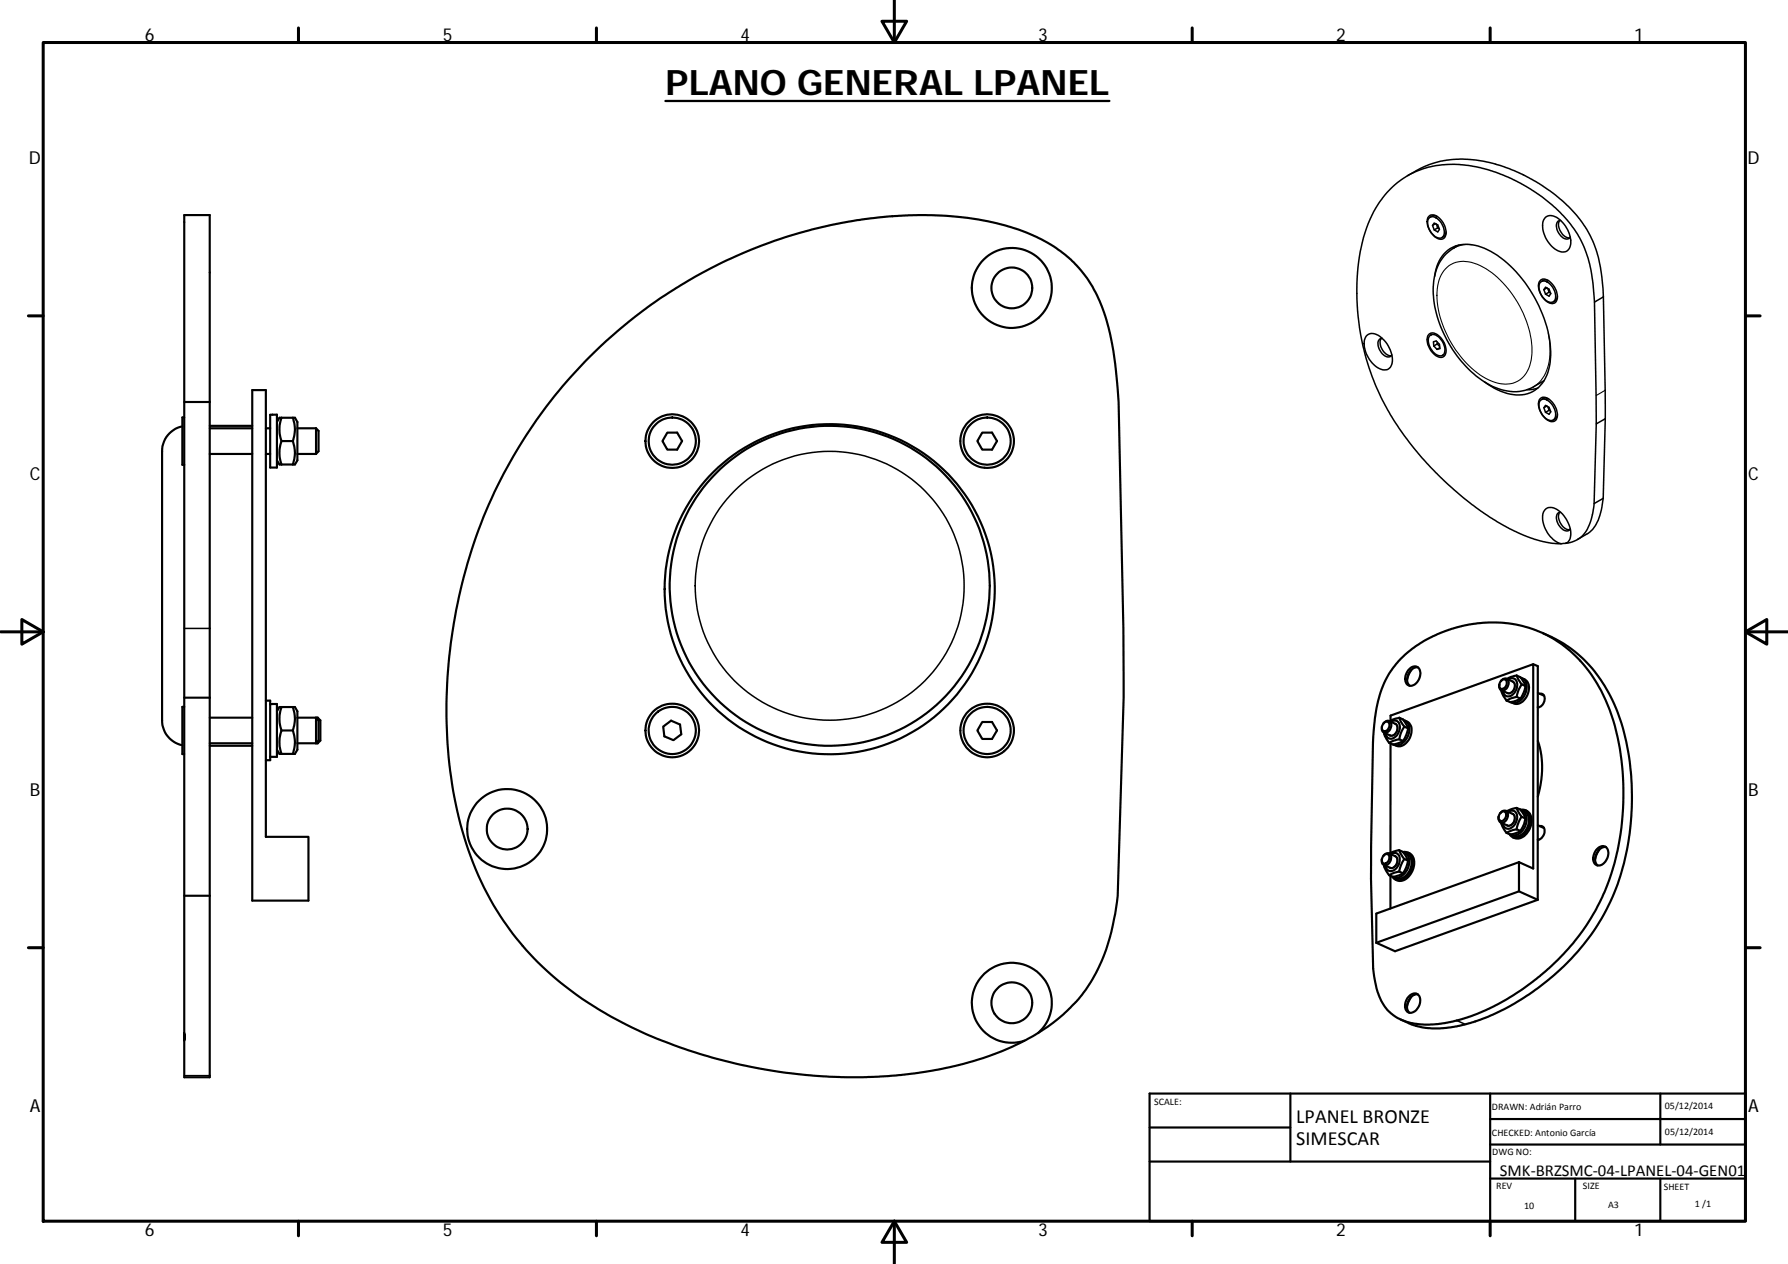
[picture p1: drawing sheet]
<svg xmlns="http://www.w3.org/2000/svg" width="420mm" height="297mm" viewBox="0 0 420 297" stroke-linecap="round" stroke-linejoin="round" font-family="sans-serif">
<g fill="none" stroke="#000" stroke-width=".51">
<path d="M43.3 98.1h-.4v11.1h.4M43.3 94.5h6M49.3 94.5v-44h-6v194.1l.1-.7-.1-1.1M49.3 94.5v69.5M59.3 91.7h3.2v105h10v14.9h-13.2zM63.5 97.5h1.6v12.4h-1.6zM66.2 98.2h-.5l-.6 1M66.2 98.2h2.6M66.2 98.2a8 8 0 0 0 0 5.5M68.8 98.2h.5l.6 1v9l-.6 1h-.5M68.8 98.2l.2 .7a7.9 7.9 0 0 1-.2 4.8M42.9 100.2a6.3 6.3 0 0 0-4.8 7.3v60.3a6.4 6.4 0 0 0 4.8 7.3"/>
<path d="M49.3 100.6h10M49.3 106.7h10M49.3 100.1h10M62.5 100.6h1M62.5 106.7h1M65.1 108.2l.6 1h.5M66.2 103.7h2.6M66.2 109.2h2.6M66.2 103.7a8 8 0 0 0 0 5.5M68.8 103.7l.2 .7a7.9 7.9 0 0 1-.2 4.8M69.9 100.6h4.4M69.9 106.7h4.4"/>
<path d="M74.3 100.6l.6 .7v4.7l-.6 .7M74.3 100.6v6.1M156.8 101.7h2.3l1.2 2-1.2 2h-2.3l-1.1-2zM230.8 101.7h2.3l1.2 2-1.2 2h-2.3l-1.1-2zM329.4 154.6a30.6 30.6 0 0 1 12.5-7l3.4-.9 3-.3a28 28 0 0 1 27.6 15.4 52.8 52.8 0 0 1 5.6 26.8 52.7 52.7 0 0 1-10.5 31.3 55.5 55.5 0 0 1-28.8 20l-3.6 .7a16.3 16.3 0 0 1-10.8-1.8 10.7 10.7 0 0 1-4.5-7.5l-.6-3.7a741.3 741.3 0 0 1 0-54.5 32.3 32.3 0 0 1 3.7-14.7l1.7-2.4zM330.9 157.5a1.51 1.51 0 0 1 2.7-.2 2.9 2.9 0 0 1-2.2 3.9 1.77 1.77 0 0 1-1-2.7zM331.7 157.4l-.7 1.3-.3 .9M333.2 156.8a2.77 2.77 0 0 0-2.4 3.7l.4 .7M352.8 159.9a.74 .74 0 0 1 1-.2 .74 .74 0 0 1 .3 1 1.08 1.08 0 0 1-1.6 1 1.46 1.46 0 0 1 .3-1.8zM354 159.5l1.5 .6a1.59 1.59 0 0 1 .3 1.8 1.59 1.59 0 0 1-1.6 1l-1.4-.7M354.4 159.7a1.32 1.32 0 0 1 1.6-.1 1.32 1.32 0 0 1 .5 1.5 2.48 2.48 0 0 1-2.4 2.5l-.6-.4-.3-.8M356.4 158.7l1.2 2.1"/>
<path d="M356.4 158.7a2.48 2.48 0 0 1 1.6 1.6l.5 .9M356.4 158.7l-1.3 .4-1 .4M357.4 159.3a2.45 2.45 0 0 1 1.1 3.5 2.8 2.8 0 0 1-3.5 2.2M357.7 159.4a2.51 2.51 0 0 1 1.3 3.8 2.85 2.85 0 0 1-3.3 2.1l-.5-.2M360.3 156.1l1.1 .4-.1 55M362.5 148.8l2 .9a31.3 31.3 0 0 1 16 18.6 61.4 61.4 0 0 1-2.2 43.9 56.8 56.8 0 0 1-23.4 24.2l-4.1 2-3 1.2-3.7 1.2-3.9 .7a17.3 17.3 0 0 1-9-1l-2-.9M43.3 166.1h-.4v11.1h.4M43.3 164h6M49.3 164v46.5M49.3 168.7h10M49.3 174.7h10M49.3 175.3h10"/>
<path d="M62.5 164.7h1v13.9h-1M63.5 165.5l1.6-.1v12.5h-1.6M65.1 176.2l.6 1h.5M66.2 166.2h-.5l-.6 1M66.2 166.2h2.6M66.2 177.2h2.6M66.2 171.7h2.6M66.2 166.2a8 8 0 0 0 0 5.5M66.2 171.7a8 8 0 0 0 0 5.5M68.8 166.2h.5l.6 1v9l-.6 1h-.5M68.8 166.2l.2 .7a7.9 7.9 0 0 1-.2 4.8M68.8 171.7l.2 .7a8 8 0 0 1-.2 4.8"/>
<path d="M69.9 168.7h4.8M69.9 174.7h4.8M74.3 168.7l.6 .6v4.7l-.6 .7zM74.7 168.7v.4M74.7 174.2v.5M74.7 168.7l.6 .6v4.7l-.6 .7M155.8 170.8l1.9-1.4 2.1 .9 .3 2.3-1.8 1.3-2.2-.9zM230.8 169.7h2.3l1.2 2-1.2 2h-2.3l-1.1-2zM325.1 170a1.01 1.01 0 0 1 1.4-.5 1.01 1.01 0 0 1 .3 1.5 1.2 1.2 0 0 1-.6 1 1.2 1.2 0 0 1-1.3-.1l-.2-.5v-.6M325.2 172.2l1.5 .6M325.2 169.9a.8 .8 0 0 1 1.1-.1 .8 .8 0 0 1 .1 1.1 .88 .88 0 0 1-.7 .9 .88 .88 0 0 1-1-.5l.1-.8zM325.3 172.2l.1 .8 1 1.6"/>
<path d="M326.4 169.4l1.5 .7a1.61 1.61 0 0 1 .3 1.8 1.61 1.61 0 0 1-1.6 .9M326.8 169.4v-1.2l33.5-12.1v48l-3.4-1.5M326.8 174.7l-.1 25.7M326.8 169.6a1.34 1.34 0 0 1 1.7 0 1.34 1.34 0 0 1 .5 1.5 2.48 2.48 0 0 1-2.5 2.5l-.6-.4-.3-.8M328.8 168.7l-2.3 .8M328.8 173.7l-1.3 .4-1.1 .5M328.8 168.7l.4 1 .8 1.1M328.8 168.7a3.2 3.2 0 0 1 1.8 1.8l.3 .7M328.8 173.7l.9 .4M329.7 174.1l-1.3 .6a1.9 1.9 0 0 1-2-.1M329.9 169.2a2.47 2.47 0 0 1 1 3.5 2.99 2.99 0 0 1-3.2 2.4l-.2-.2M330 170.8a6.5 6.5 0 0 0-1.2 2.9"/>
<path d="M330 170.8l.9 .4M330.1 169.4a2.4 2.4 0 0 1 1.4 3.3 3.1 3.1 0 0 1-3.1 2.6l-.8-.3M330.9 171.2a7.2 7.2 0 0 1-1.2 2.9M352.7 160.1a.97 .97 0 0 1 .9-.6 .97 .97 0 0 1 .9 .7 1.64 1.64 0 0 1-1.7 2l-.5-.7v-.7M352.9 162.3a3.9 3.9 0 0 0 1.1 2.3M356.4 163.8l-1.4 .3-1 .5M356.4 163.8l.9 .4M357.3 164.2l-1.3 .6a2.12 2.12 0 0 1-2-.2M357.6 160.8a6.9 6.9 0 0 0-1.2 3M357.6 160.8l.9 .4M358.5 161.2a6.9 6.9 0 0 1-1.2 3M361.4 162.8l1.4 .7"/>
<path d="M361.4 166.1l.2 .1M361.4 174.1a21.6 21.6 0 0 1 0 13.1M361.9 163a1.13 1.13 0 0 1 1 .6 1.13 1.13 0 0 1 0 1.2 1.91 1.91 0 0 1-1.5 1.4M328.8 199.8l1.2 2.1M328.8 199.8a3.4 3.4 0 0 1 1.9 2l.2 .5M328.8 199.8l-1.3 .3-1 .5M352.5 191.1a1.01 1.01 0 0 1 1.4-.5 1.01 1.01 0 0 1 .4 1.4 1.2 1.2 0 0 1-.7 1.1 1.2 1.2 0 0 1-1.3-.1l-.2-.4 .1-.7M352.6 193.3l1.6 .7M352.6 191a.78 .78 0 0 1 1.1-.1 .78 .78 0 0 1 .2 1.1 .98 .98 0 0 1-1.5 .7 1.32 1.32 0 0 1 .2-1.7zM352.9 193.4l.1 .7 1 1.6M353.9 190.5l1.6 .8M354.4 190.8a1.32 1.32 0 0 1 1.6-.1 1.32 1.32 0 0 1 .5 1.5 2.48 2.48 0 0 1-2.4 2.5l-.6-.4-.3-.8"/>
<path d="M355.4 191.3a1.59 1.59 0 0 1 .4 1.8 1.59 1.59 0 0 1-1.6 .9M356.4 194.9l-1.1 .2-1.3 .6M356.4 189.9l1.2 2M356.4 189.9a2.9 2.9 0 0 1 1.6 1.4l.4 1M356.4 194.9l.9 .4M356.4 189.9l-1 .2-1.3 .5M357.3 195.3l-1.4 .6a2.02 2.02 0 0 1-1.9-.2M357.3 190.3a2.13 2.13 0 0 1 2.3 2.7 4 4 0 0 1-3.6 3.9l-.6-.2-.6-.7M357.4 190.4a2.46 2.46 0 0 1 1.1 3.5 2.82 2.82 0 0 1-3.5 2.2M357.6 191.9l-.8 1.4-.4 1.6M357.6 191.9l.8 .4M357.7 190.5a2.53 2.53 0 0 1 1.3 3.8 2.83 2.83 0 0 1-3.3 2.1l-.5-.2"/>
<path d="M358.4 190.4a2.87 2.87 0 0 1 1.3 3.9 3.3 3.3 0 0 1-3.8 2.6l-.4-.1M358.4 192.3a6.6 6.6 0 0 1-1.1 3M361.4 197.2l.2 .1M361.4 193.9l1.4 .7M361.8 194.1a1.14 1.14 0 0 1 1.1 .6 1.14 1.14 0 0 1 0 1.2 1.93 1.93 0 0 1-1.5 1.5M375.1 199.7a1.52 1.52 0 0 1 2-.8 1.52 1.52 0 0 1 .8 1.9 2.61 2.61 0 0 1-2.6 2.6 2.18 2.18 0 0 1-.4-3.4zM375.8 199.6l-.7 1.3-.2 .9M377.4 199.1a2.72 2.72 0 0 0-2 4.3M43.3 210.5h6M49.3 210.5v42.7h-6v-8.6M325.1 201.1a1.01 1.01 0 0 1 1.4-.5 1.01 1.01 0 0 1 .3 1.5 1.23 1.23 0 0 1-.7 1.1 1.23 1.23 0 0 1-1.2-.2l-.2-1.1M325.2 201a.79 .79 0 0 1 1.1-.1 .79 .79 0 0 1 .1 1.1 .91 .91 0 0 1-.6 .9 .91 .91 0 0 1-1-.3l-.1-.7z"/>
<path d="M325.3 203.3l.1 .8 1 1.6M326.4 200.6l1.5 .6a1.65 1.65 0 0 1-.7 2.8h-.4l-1.6-.7M326.7 205.8v7.7M326.8 200.7a1.32 1.32 0 0 1 1.6 0 1.32 1.32 0 0 1 .5 1.5 2.32 2.32 0 0 1-2.6 2.4l-.6-.6-.1-.5M328.8 204.8l-1.1 .3-1.3 .6M328.8 204.8l.9 .4M329.7 205.2l-1.3 .6a1.97 1.97 0 0 1-2-.1M329.7 200.2a2.11 2.11 0 0 1 2.3 2.8 3.9 3.9 0 0 1-3.5 3.8l-.9-.3-.4-.5M329.8 200.4a2.44 2.44 0 0 1 1.1 3.5 2.83 2.83 0 0 1-3.4 2.2M330 201.9l-.8 1.4-.4 1.5M330 201.9l.9 .4M330.1 200.5a2.57 2.57 0 0 1 1.3 3.7 2.68 2.68 0 0 1-3.8 1.9"/>
<path d="M330.8 200.3a2.77 2.77 0 0 1 1.3 3.9 3.3 3.3 0 0 1-3.8 2.7l-.3-.2M330.9 202.3a7.2 7.2 0 0 1-1.2 2.9M356.9 209.5l4.4 2M356.9 202.6v6.9l-33.5 12.1M356.9 202.6l-33.5 12.1v6.9M361.3 211.5l-33.5 12-4.4-1.9M231.3 228.8a9.4 9.4 0 0 1 13.7 .9 9.4 9.4 0 0 1-1.8 13.5 9.4 9.4 0 0 1-12.7-1.6 9.4 9.4 0 0 1 .8-12.8zM331.1 234.1a1.46 1.46 0 0 1 1.9-.5 1.46 1.46 0 0 1 .7 1.8 2.46 2.46 0 0 1-2.8 2.5 2.53 2.53 0 0 1 .2-3.8zM331.6 234.3l-.7 1.2-.3 1M333.2 233.7a2.79 2.79 0 0 0-2.5 3.6l.5 .7M243.9 242.8a36.5 36.5 0 0 0 17.6-25.3l1.1-7 1.4-46.5v-16.3l-1.1-53.2a77 77 0 0 0-3.7-21.7 29.3 29.3 0 0 0-17.9-18.1 73 73 0 0 0-28.7-4l-5.6 .3-4.5 .6-8.5 1.6a114.4 114.4 0 0 0-88.2 99.5 105.5 105.5 0 0 0 5.4 50 69.2 69.2 0 0 0 31.6 35.7 120.8 120.8 0 0 0 54.4 14.7l5.6 .1 6.1-.3 6.1-.7 6.1-1a75 75 0 0 0 19.6-6.6M270.1 257h140.1v30h-140.1z"/>
<path d="M303.2 257v16M350.2 257v30M390.2 257v12M270.1 265h33.1M270.1 273h80.1M350.2 277h60M350.2 269h60M350.2 263h60M370.2 277v10M390.2 277v10"/>
<circle cx="237.8" cy="67.7" r="9.4"/>
<circle cx="237.8" cy="67.7" r="4.8"/>
<circle cx="158" cy="103.7" r="6.3"/>
<circle cx="158" cy="103.7" r="5.6"/>
<circle cx="232" cy="103.7" r="6.3"/>
<circle cx="232" cy="103.7" r="5.6"/>
<circle cx="195" cy="138.5" r="38.8"/>
<circle cx="195" cy="137.7" r="37.6"/>
<circle cx="158" cy="171.6" r="5.5"/>
<circle cx="158" cy="171.7" r="6.3"/>
<circle cx="232" cy="171.7" r="6.3"/>
<circle cx="232" cy="171.7" r="5.5"/>
<circle cx="119.2" cy="194.8" r="4.8"/>
<circle cx="119.2" cy="194.8" r="9.4"/>
<circle cx="237.8" cy="235.7" r="4.8"/>
</g>
<g fill="none" stroke="#000" stroke-width=".36">
<path d="M330.8 41.3l2.1-1.2a23.8 23.8 0 0 1 18.9-1.4l5.4 2 3.8 2 2.6 1.7a28 28 0 0 1 11.8 15.4l1 5 .4 5M335.7 50.9a1.73 1.73 0 0 1 2.6 .5 4.1 4.1 0 0 1 1.2 4.4 1.78 1.78 0 0 1-2.6-.4 3.9 3.9 0 0 1-1.2-4.5zM335.8 51.3a1.66 1.66 0 0 1 2.5 .6 3.3 3.3 0 0 1 .7 3.8 1.81 1.81 0 0 1-2.5-.8 3.4 3.4 0 0 1-.7-3.6zM337 52.4l.9 .5 .4 1-.4 .6-.9-.5-.4-1zM337.3 52.6l-.7 .4M337.5 52.6l.3 1M337.7 50.9l-.8-.2-.8 .4M337.8 53.6l.4 .1M337.8 53.6l-.8 .4M339.8 54.5l-.4 1-.6 .4M342.1 57.8l-.6 .6M342.9 57.6a10.5 10.5 0 0 0-6.1 9.8 27.8 27.8 0 0 0 10.1 21 13.8 13.8 0 0 0 10.8 3.5l.7-.2a15 15 0 0 0 4.4-2.2"/>
<path d="M363.2 51.1a2.77 2.77 0 0 1 3.7 .9 6.5 6.5 0 0 1 2 6 1.9 1.9 0 0 1-3.1 .8 6.7 6.7 0 0 1-3.1-6.9zM366.5 51.8a3.1 3.1 0 0 0 2.4 4.1M366.7 51.8a1.32 1.32 0 0 0-.8 2.1 2.73 2.73 0 0 0 2.6 2.2l.5-.4M321 79a2.25 2.25 0 0 1 3.3 .1 6.8 6.8 0 0 1 2.7 6.6 1.91 1.91 0 0 1-3.1 .8 6.8 6.8 0 0 1-3.2-6.9zM324.6 79.5a3.1 3.1 0 0 0 1.6 4l.7 .1M324.8 79.5a1.18 1.18 0 0 0-1 1.7 2.85 2.85 0 0 0 2.8 2.6l.5-.4M335.9 78.5a2.14 2.14 0 0 1 2.7 .9 3.9 3.9 0 0 1 .9 4.1 1.74 1.74 0 0 1-2.6-.4 3.9 3.9 0 0 1-1.2-4.4zM336 78.9a1.79 1.79 0 0 1 2.5 .8 2.89 2.89 0 0 1 .6 3.7 2.03 2.03 0 0 1-2.6-1.1 3.1 3.1 0 0 1-.5-3.4zM336.5 78.5l-.3 .2M337.1 65a7.9 7.9 0 0 1 6-7.5 13.5 13.5 0 0 1 10.3 3.7 31.1 31.1 0 0 1 11 21.4 10.6 10.6 0 0 1-3.2 8.8 8.6 8.6 0 0 1-9.3 .2l-3.1-1.9M361.9 66.4a1.69 1.69 0 0 1 2.5 .6 3.3 3.3 0 0 1 .8 3.8 1.86 1.86 0 0 1-2.6-.8 3.4 3.4 0 0 1-.7-3.6zM362 65.8a2.12 2.12 0 0 1 2.8 1 3.9 3.9 0 0 1 .9 4.1 1.76 1.76 0 0 1-2.7-.4 3.9 3.9 0 0 1-1.1-4.5z"/>
<path d="M363.2 67.5l.8 .5 .4 1-.4 .6-.8-.5-.4-1zM363.5 67.7l-.7 .4M363.7 67.8l.3 .9M363.9 66l-1.1-.2-.6 .3M364 68.7l.3 .1M364 68.7l-.8 .4M366 69.6l-.3 .8-.7 .5M376.8 69.8l.4 28.6M376.8 69.8l-2.1 1.2M336.9 81.3l-.1-1 .7-.2 .8 .8 .1 1-.7 .2M336.9 81.3l.8 .8M337.7 80.8l.6 .6"/>
<path d="M337.7 80.8l-.8 .5M337.7 80.4v.4M338.3 81.7l-.6 .4M339.2 83.4l-.2 .1M361.4 91.2l-2.6 .4M361.9 93.8a1.75 1.75 0 0 1 2.6 .4 4 4 0 0 1 1.2 4.5 1.74 1.74 0 0 1-2.7-.5 3.9 3.9 0 0 1-1.1-4.4zM361.9 94.1a1.72 1.72 0 0 1 2.5 .6 3.2 3.2 0 0 1 .8 3.9 1.89 1.89 0 0 1-2.6-.9 3.4 3.4 0 0 1-.7-3.6zM363.2 95.2l.8 .5 .4 1.1-.4 .5-.8-.4-.4-1.1zM363.5 95.4l-.7 .4M363.7 95.5l.3 .9M363.9 93.7l-.8-.2-.9 .4M364 96.4l.3 .2"/>
<path d="M364 96.4l-.8 .5M366 97.3l-.3 .8-.7 .6M377.2 98.4l-.5 18.7M377.2 98.4l-2.1 1.2M363.1 119.8a2.51 2.51 0 0 1 3.6 .6 6.5 6.5 0 0 1 2.2 6.4l-.2 .3a2.37 2.37 0 0 1-3 .2 6.8 6.8 0 0 1-3-7zM376.7 117.1l-2.1 1.2M376.7 117.1a12.9 12.9 0 0 1-2.6 7.5l-.9 .7-2.5 1.5M366.5 120.4a3.1 3.1 0 0 0 2.4 4.1M366.7 120.4a1.32 1.32 0 0 0-.8 2 2.78 2.78 0 0 0 2.6 2.3l.5-.4M368 127.7a6.5 6.5 0 0 0 5.8-5.2l.8-4.2a601.5 601.5 0 0 0 0-48.6 30.4 30.4 0 0 0-4.1-15 37.1 37.1 0 0 0-14.4-12.3l-3.1-1.4-2.9-1a24.5 24.5 0 0 0-18.9 1 23.4 23.4 0 0 0-11.1 15.9 57 57 0 0 0 13.4 49.9l2.7 3.1 3.3 3.3 6.4 5.4 4.2 3 3.2 1.9 3.6 1.8 3.3 1.3a20.1 20.1 0 0 0 6.6 1.2M43.3 147.7h6M327.9 170.1a1.61 1.61 0 0 1 .3 1.8 1.61 1.61 0 0 1-1.5 .9"/>
<path d="M355.5 160.2a1.58 1.58 0 0 1 .3 1.7 1.58 1.58 0 0 1-1.5 1M355.5 191.3a1.6 1.6 0 0 1 .3 1.7 1.6 1.6 0 0 1-1.6 1M361.5 197.3h.1M362.7 194.5h.1M327.9 201.2a1.67 1.67 0 0 1 .3 1.7 1.67 1.67 0 0 1-1.4 1.1l-.2-.1M342.3 239.8l2 .9M43.3 252.8h6"/>
<circle cx="195" cy="137.7" r="31.6"/>
</g>
<path d="M345.9 57.5h-2l-2.3 .8M339.7 63.1a6.4 6.4 0 0 1 7.4-1 22.8 22.8 0 0 1 11.2 12.4 16.8 16.8 0 0 1 1 12 6 6 0 0 1-8.1 3.3 21.5 21.5 0 0 1-11.5-11.8 17.1 17.1 0 0 1-1.3-12.8zM363.8 78.2a13.8 13.8 0 0 1-1.6 11.1l-1.8 1.6M377.2 91.7l-2.1 1.3" fill="none" stroke="#000" stroke-width=".25"/>
<g fill="none" stroke="#000" stroke-width=".71">
<path d="M10.1 10h400.1v277h-400.1zM70.1 6.6v3.4M140.2 6.6v3.4M207.3 5h5.8l-2.9 5zM210.2 0v10M280.2 6.6v3.4M350.2 6.6v3.4M6.7 74.2h3.4M410.2 74.2h3.4M.2 148.5h9.9M5.1 145.6l5 2.9-5 2.9zM410.2 148.5l5-2.9v5.8z"/>
<path d="M410.2 148.5h9.9M6.7 222.7h3.4M410.2 222.7h3.4M70.1 287v3.4M140.2 287v3.4M210.2 287l2.9 5h-5.8zM210.2 287v10M280.2 287v3.4M350.2 287v3.4"/>
</g>
<path d="M156.4 23.7h104.3" fill="none" stroke="#000" stroke-width=".53"/>
<text font-size="8.2" x="156.4" y="22.4">PLANO GENERAL LPANEL</text>
<g font-size="4.7">
<text x="304.6" y="263.8">LPANEL BRONZE</text>
<text x="304.6" y="269.2">SIMESCAR</text>
</g>
<g font-size="4.2">
<text x="34" y="9.6">6</text>
<text x="104" y="9.6">5</text>
<text x="174" y="9.6">4</text>
<text x="244" y="9.6">3</text>
<text x="314" y="9.6">2</text>
<text x="384" y="9.6">1</text>
<text x="6.8" y="38.7">D</text>
<text x="410.6" y="38.7">D</text>
<text x="7" y="112.9">C</text>
<text x="410.8" y="112.9">C</text>
<text x="7" y="187.1">B</text>
<text x="410.8" y="187.1">B</text>
<text x="7" y="261.3">A</text>
<text x="410.8" y="261.3">A</text>
<text x="34" y="290.4">6</text>
<text x="104" y="290.4">5</text>
<text x="174" y="290.4">4</text>
<text x="244" y="290.4">3</text>
<text x="314" y="290.4">2</text>
<text x="384" y="290.4">1</text>
</g>
<text font-size="3.9" x="352.5" y="276.2">SMK‐BRZSMC‐04‐LPANEL‐04‐GEN01</text>
<g font-size="2.4">
<text x="271.2" y="259.7">SCALE:</text>
<text x="350.6" y="260.9">DRAWN: Adrián Parro</text>
<text x="391.2" y="260.6">05/12/2014</text>
<text x="350.6" y="267">CHECKED: Antonio García</text>
<text x="391.2" y="266.6">05/12/2014</text>
<text x="350.7" y="271.4">DWG NO:</text>
<text x="351.6" y="279.3">REV</text>
<text x="372" y="279.4">SIZE</text>
<text x="391" y="279.6">SHEET</text>
<text x="358.2" y="284.1">10</text>
<text x="377.9" y="283.8">A3</text>
<text x="398.3" y="283.8">1 /1</text>
</g>
</svg>
